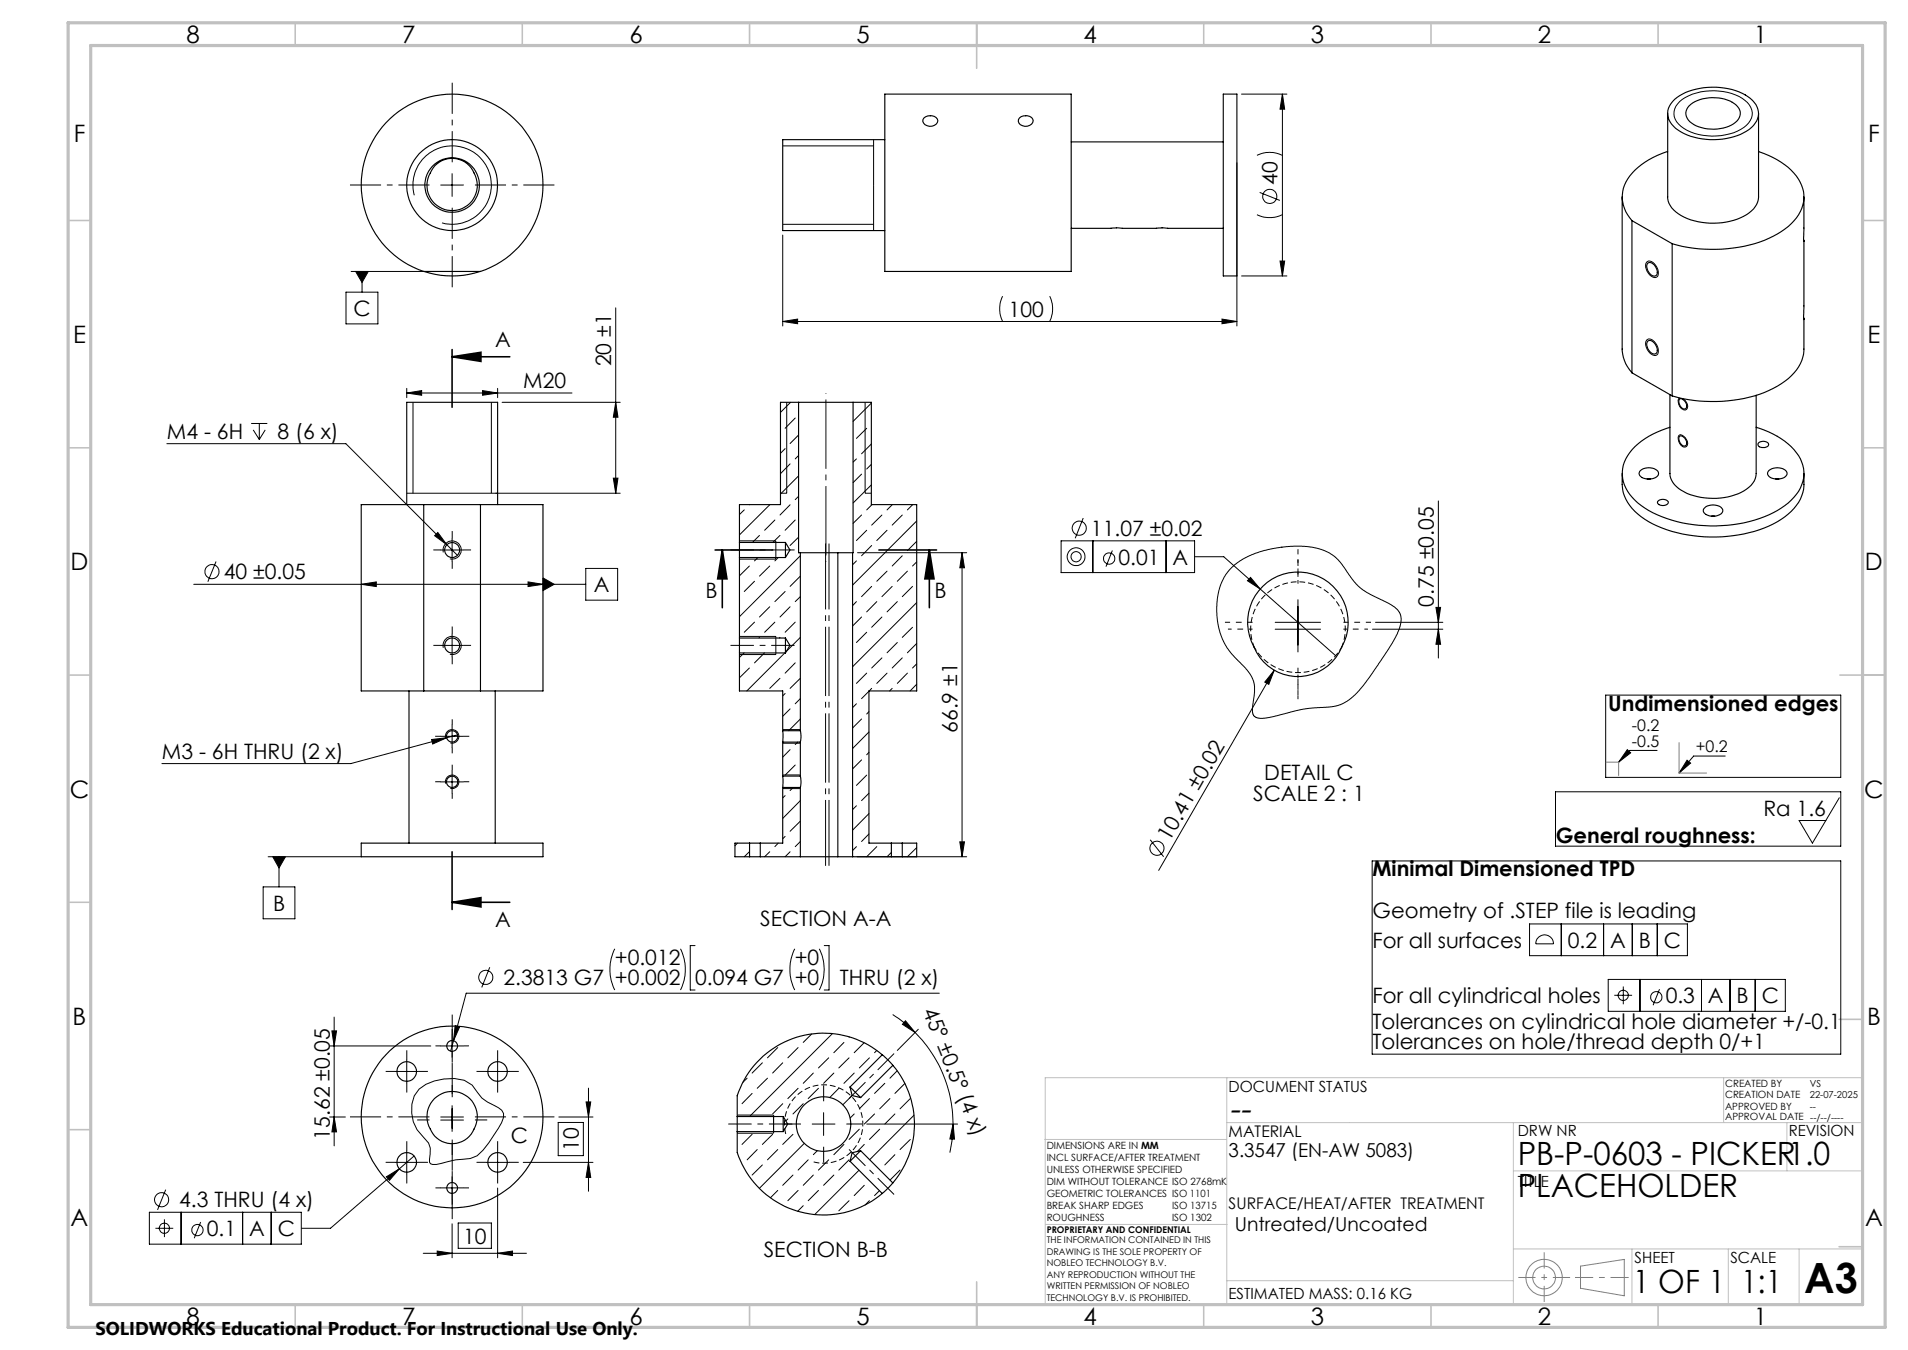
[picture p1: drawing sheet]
<svg xmlns="http://www.w3.org/2000/svg" width="420mm" height="297mm" viewBox="0 0 420 297" stroke-linecap="round" stroke-linejoin="round" font-family="sans-serif">
<g fill="none" stroke="#000" stroke-width=".22">
<path d="M99.5 38.2v5M172.3 32.1h20M192.3 30.7v20M272.3 35.8v35.9M273.3 20.7h10M276.7 34.2a6.2 6.2 0 0 1 5.6 0M282.3 20.7l.5 3.3h-1zM282.3 20.7v40M369.7 22.3a12.7 12.7 0 0 1 14.4-.2 3.4 3.4 0 0 1-.2 5.9 12.8 12.8 0 0 1-13.9-.2 3.4 3.4 0 0 1-.3-5.5zM77.3 59.7h16M78.3 59.7h2.8l-1.4 2.5zM79.7 59.7v4.6"/>
<path d="M91.2 43a8.6 8.6 0 0 1 7.5-10.9 8.6 8.6 0 0 1 9.4 9.3 8.6 8.6 0 0 1-10.8 7.6M97 40.7h5M172.3 51.7v20M172.3 49.4h20M276.7 47.2a6.5 6.5 0 0 0 5.6 0M277.3 42.3l4.4 1.8M281.8 57.4h1l-.5 3.3zM362.6 57.6a1.64 1.64 0 0 1 2.1 1.2l.3 .9a.95 .95 0 0 1-.2 1.2 .95 .95 0 0 1-1.3-.1 2.69 2.69 0 0 1-1.1-3zM76.2 64.3h7v7h-7zM135.5 67.7v40.8M172.3 70.7l3.3-.5v1zM172.3 70.7h100"/>
<path d="M220.7 65.2a6.4 6.4 0 0 0 0 5.5M231.1 65.2a6.4 6.4 0 0 1 0 5.5M269 70.2l3.3 .5-3.3 .5zM273.3 60.7h10M362.6 74.7a1.64 1.64 0 0 1 2.1 1.2l.3 .9a.95 .95 0 0 1-.2 1.3 .95 .95 0 0 1-1.3-.2 2.69 2.69 0 0 1-1.1-3zM36.7 97.6h39.4l24.6 24.6M55.3 93.2h3.5M55.7 94.6l1.4 2.1M57.1 93.2v3.5M58.4 94.6l-1.3 2.1M89.5 86.5l3.3-.6v1.1zM89.5 85.4v2.1"/>
<path d="M89.5 86.5h36.4M90.9 88.5v20M106.2 85.9l3.3 .6-3.3 .5zM108.2 88.5v20M109.5 85.4v2.1M110.5 88.5h26M135.5 88.5l.5 3.3h-1zM172.8 98.7l-1 1M173.2 88.5v20h-1.4M174 88.5l-2.2 2.2M175 92l-2.2 2.2M175.8 95.7l-1.9 1.9"/>
<path d="M190.4 88.5v20h1.4M190.8 94.2l-2.3 2.2M191.8 88.7l-4 4M191.8 97.7l-2.1 2.1M369.5 95.9l.2-.2a1.77 1.77 0 0 1 1.6 2.5 1.24 1.24 0 0 1-1.8-1.1l-.1-.9zM369.7 87.5a1.82 1.82 0 0 0 1.3 2.7 1.24 1.24 0 0 0-.1-2.1l-.5-.4M89.5 108.5h20M95.7 117.9l.7-.7 2 2.6zM99.5 118.5v5M109.1 108.5h27.4M135 105.2h1l-.5 3.3zM162.8 119h8v4h-8"/>
<path d="M163.8 112.2l-1 1M165 111v.1M167.2 117.8l-1.6 1.5M169.5 111l-6.7 6.7M170.6 114.4l-2.3 2.3M171.7 117.8l-1.6 1.5M173.9 111.1l-2.2 2.2M173.9 102.1l-2.1 2.1M175 114.4l-2.2 2.3M175.8 104.7l-4 4M175.8 109.2l-.8 .7M175.8 100.2l-.8 .8"/>
<path d="M175.8 118.2l-1.9 1.8M188.5 101l-.7 .7M189.7 104.3l-1.9 1.9M189.7 113.3l-1.9 1.8M190.8 116.7l-2.3 2.2M191.8 102.2l-1 1M191.8 106.7l-4 4M191.9 111l-1.1 1.2M194.1 113.3l-2.2 2.2M195.3 116.7l-2.3 2.2M196.4 111l-1.1 1.2M198.6 113.3l-2.2 2.2"/>
<path d="M200.9 111l-1.2 1.2M201.8 114.6l-14.1 14.1M201.8 119.1l-2.1 2M233.6 119h29.4v7h-29.4zM238.4 114l-1.7 4.4M240.6 119v7M256.7 119v7M316.6 110.2v34.6M42.7 128.5h86.2M47.6 123.5l-1.8 4.5M79.5 128.5l3.3-.5v1zM97 121h5"/>
<path d="M97.6 121.5a2 2 0 0 1 1.7-2.5 2 2 0 0 1 2.2 2.1 2 2 0 0 1-2.5 1.8M99.5 139.5v5M116.2 128l3.3 .5-3.3 .5zM119.5 127.1l2.5 1.4-2.5 1.4zM128.9 125.1h7.1v6.9h-7.1zM165 124.5l-2.2 2.2M166.1 136.9l-2.3 2.2M166.1 127.9l-2.3 2.2M166.8 122.7l-.7 .7M169.4 133.5l-2.2 2.2M169.4 124.5l-2.2 2.2M170.6 136.9l-2.3 2.2"/>
<path d="M171.3 122.7l-.7 .7M172.8 130.1l-2.2 2.3M173.9 133.5l-2.2 2.2M175 136.9l-2.2 2.2M176.2 122.3l-13.4 13.4M176.2 126.7l-2.3 2.3M176.2 131.3l-1.2 1.1M188.5 123.4l-.8 .8M188.5 132.4l-.8 .8M188.8 121.6h24M189.7 135.7l-2 2M190.8 139.1l-2.3 2.3"/>
<path d="M191.9 129l-2.2 2.3M191.9 120l-2.2 2.3M193 132.4l-2.2 2.2M194.1 135.7l-2.2 2.3M195.3 125.7l-2.3 2.2M196.4 129l-2.3 2.3M197.5 132.4l-2.2 2.2M198.6 122.3l-2.2 2.2M199.7 125.7l-2.2 2.2M200.9 129l-2.3 2.3M200.9 138l-2.3 2.2M201.8 132.6l-14.1 14.1"/>
<path d="M201.8 123.6l-.9 .9M211.8 121.6l.5 3.3h-1zM211.8 121.6v66.9M244.9 121.1l-1.4 3.6M263 122.5h6.4l24.6 21.7M271 125l1.9-1.6 2.1-1.1 2.2-.9 3-.7 2.9-.4 3.4-.1 2.5 .2 2.2 .6 1.5 .7 1.8 1.4 3.4 4.6 1.5 1.6 2.2 1.5 4.1 1.9 2 1.5 .5 .8 .2 1v.9l-.4 1.5-1.5 3.1-5.1 7.6-2.5 3.2-2.4 2-1.5 .7-1.4 .4-6.2 .5-8.1 2-1.3 .1-1.4-.1-.7-.5-.2-.7 .5-4.4v-1.4l-.5-1.7-1.5-2.1-2.4-2.5-1.7-2-1.1-2.1-.9-3.2-.3-3.8 .5-3.5 .4-1.4 .8-1.7zM275.3 127l2.1 2.6-2.8-1.8zM280.7 136.9h10M280.7 138.4h10M285.7 131.9v11.5M302.1 138.4h15.5M302.8 136.9h14.8"/>
<path d="M316.1 133.6h1l-.5 3.3zM316.6 138.4l.5 3.3h-1zM97 142h5M97.6 142.5a2 2 0 0 1 1.7-2.5 2 2 0 0 1 2.2 2.1 2 2 0 0 1-2.5 1.8M99.5 159.5v5M162.8 140h8v4h-8M163.8 143.6l-1 1M165 147l-2.2 2.1M167.2 140.2l-.1 .2M168.3 143.6l-2.2 2.2M171.7 149.2l-2.3 2.2M171.7 140.2l-.1 .2"/>
<path d="M172.8 143.6l-8.4 8.4M172.8 152.6l-.5 .5M173.9 156l-1.6 1.6M175 145.8l-2.2 2.3M176.2 140.2l-3.1 3.1M176.2 158.2l-2.6 2.6M176.2 149.2l-2.3 2.2M176.2 153.7l-1.2 1.1M188.5 154.8l-.8 .9M189.7 158.2l-2 2M190.8 148.1l-2.3 2.3M191.3 152.1l-1.6 1.6"/>
<path d="M191.3 156.6l-.5 .5M191.9 151.4l-.6 .6M194.1 144.7l-2.2 2.3M195.3 148.1l-2.3 2.3M196.4 151.4l-.6 .6M197.5 141.4l-2.2 2.2M198.6 144.7l-2.2 2.3M199.7 148.1l-2.2 2.3M201.8 150.5l-1.5 1.5M201.8 141.6l-2.1 2M201.8 146l-.9 1M280.5 147.5l-1.2 3.1-.9-.5z"/>
<path d="M280.5 147.5l-25.4 44M353.4 152.9h51.8v18.1h-51.8zM95 162.7l3.3-.4-3.1 1.4zM97 172h5M97 162h5M98.1 172.4a1.49 1.49 0 0 1 1.3-1.9 1.49 1.49 0 0 1 1.6 1.6 1.49 1.49 0 0 1-1.9 1.4M98.1 162.4a1.49 1.49 0 0 1 1.3-1.9 1.49 1.49 0 0 1 1.6 1.6 1.49 1.49 0 0 1-1.9 1.3M98.3 162.3l-21.1 5.7h-41.6M99.5 169.5v5M100.7 161.7l-2.4 .6M172.3 173.4l3.9 .1M172.3 163.4l3.9 .1"/>
<path d="M172.3 170.5h3.9M172.3 160.5h3.9M172.8 175l-.5 .5M173.9 164.9l-1.6 1.7M174.6 173.2l-.7 .7M175 168.3l-2.2 2.2M175.6 163.3l-.6 .5M176.2 176.1l-3.9 4M188.5 177.3l-.8 .8M189.7 167.2l-2 2M190.8 170.5l-2.3 2.3M191.3 161l-3.6 3.7"/>
<path d="M191.3 179l-3.6 3.6M191.3 165.5l-.5 .5M191.3 174.5l-1.6 1.6M342.4 174.2h62.8v12h-62.8zM358.2 164.9l.8 .7-2.7 2.1zM364.8 165.1h-6l-2.5 2.6M371.4 167.2l.7 .7-2.5 2.2zM379.8 166.3h-7l-3.2 3.8M404.9 175.5l-5.9 10-3-5h5.9M57.9 195.1h7v7h-7zM59 188.5h20.5M60 188.5h2.8l-1.4 2.5z"/>
<path d="M61.4 188.5v6.6M162.3 185.5l-.5 .6M165 187.4l-1.2 1.1M169.4 187.4l-1.1 1.1M171.3 185.5l-.7 .8M172.8 184l-.5 .5M173.9 187.4l-1.1 1.1M176.2 185.1l-1.2 1.2M176.2 180.7l-2.3 2.2M188.5 186.3l-.8 .8M188.7 188.5h24.1M191.3 183.5l-1.6 1.6"/>
<path d="M193 186.3l-2.2 2.2M196.2 187.5l-.9 1M201.8 186.5l-2.1 2M211.3 185.2h1l-.5 3.3zM253.2 184.7l3 3.8M302 189.4h103.2v42.5h-103.2zM107.8 212.8l-1.8 4.4M135.3 208.7a10.2 10.2 0 0 0 0 9.1M149.8 208.7a10.2 10.2 0 0 1 0 9.1M153 208h-1.1v9.8h1.1M174.9 208.7a10.2 10.2 0 0 0 0 9.1M180.3 208.7a9.9 9.9 0 0 1 0 9.1"/>
<path d="M181.4 208h1.1v9.8h-1.1M206.8 218.5h-104.2l-2.8 10.4M336.7 203.3h34.7v7h-34.7zM338.7 206.2a1.99 1.99 0 0 1 2.1-.3 1.99 1.99 0 0 1 1.2 1.7h-3.9a1.92 1.92 0 0 1 .6-1.4zM343.7 203.3v7M353 203.3v7M354 215.5h39v7h-39zM355.4 219h3.9M357.3 217v3.9M359.3 203.3v7M361 215.5v7M364.8 203.3v7"/>
<path d="M365.3 217.6l-1.4 3.6M374.5 215.5v7M380.8 215.5v7M386.4 215.5v7M72.6 230.1h22.2M73.1 226.8h1l-.5 3.3zM73.6 223.8v28.3M87 235.7h5M89.5 233.2v5M92.3 239.6a11.3 11.3 0 0 1 9.9-1.9l1.7 1 1.3 1.7a10 10 0 0 0 4.5 3.3l.8 .6 .3 .7v.8a23.7 23.7 0 0 1-5.8 8.5l-1.5 .6a25.9 25.9 0 0 0-7.4 1.3l-1.3-.2-.3-.3 .2-3.1-.4-1.1-1.2-1.5a7.9 7.9 0 0 1-1.9-8.9zM97 230.1h5M99.5 227.6v5"/>
<path d="M99.8 228.9l-.6 2.3M100.2 225.6l1 .3-1.4 3zM107 235.7h5M109.5 233.2v5M129.5 239.4v22.7M164.5 237.2l-1 .9M167.8 233.8l-2.2 2.3M168.9 237.2l-2.2 2.2M171.2 230.5l-2.3 2.2M172.3 233.8l-2.2 2.3M175.7 239.4l-2.3 2.3M175.7 230.5l-2.3 2.2"/>
<path d="M178.7 227.5l-1.9 1.8M179 236.1l-2.2 2.2M180.2 239.4l-2.3 2.3M182.4 232.7l-2.2 2.2M183.2 227.4l-18.2 18.2M183.6 236.1l-2.3 2.2M184.6 239.4l-2 2.1M185.8 229.3l-2.2 2.3M186.9 232.7l-2.3 2.2M187 228.1l-.1 .1M188 236.1l-2.2 2.2M190.2 229.4l-2.2 2.2"/>
<path d="M191.4 232.7l-2.2 2.2M193 231.1l-.5 .5M194.8 238.3l-2.3 2.3M196.5 223.2a28.5 28.5 0 0 1 4.9 4M197.5 235.6l-1.6 1.6M199.2 238.4l-2.2 2.2M199.3 224.6l2.1 2.6-2.8-1.8zM201.4 227.2a28.5 28.5 0 0 1 8.4 20.1M202.1 226.4l-4.6 4.7M72.6 245.7h3.4M73.6 245.7l.5 3.3h-1zM85.1 258.9l2.8-1.8-2.2 2.6z"/>
<path d="M87 255.7h5M87.9 257.1l-15.2 13.1h-6.3M89.5 253.2v5M91.2 254.3l-3.3 2.8M97 245.7h5M97 246.4h5M99.5 243.2v5.7M99.5 258.9v4.9M107 255.7h5M109.5 253.2v5M115.2 255.7h15.3M122.9 246.9h5.5v7.3h-5.5z"/>
<path d="M123 245.7h7.5M129 242.4h1l-.5 3.3zM129.5 255.7l.5 3.3h-1zM162.3 245.3h8M162.3 249.3h8M165.6 249.6l-2.3 2.2M165.6 240.6l-2.3 2.2M166.7 252.9l-2.2 2.3M167.8 256.3l-2.2 2.2M170.1 249.6l-2.3 2.2M171.2 252.9l-2.3 2.3M172.3 242.8l-2.2 2.3"/>
<path d="M173.4 246.2l-.4 .4M174.6 258.5l-2.3 2.3M174.6 249.6l-2.3 2.2M176.8 242.8l-2.2 2.3M177.1 251.5l-10 9.9M177.9 255.2l-2.2 2.2M178.8 247.3h5M179 258.5l-2.2 2.3M179.9 253.1l-.9 .9M181.3 244.8v5M182.4 255.2l-2.2 2.2M183.6 258.5l-2.3 2.3"/>
<path d="M185.8 251.8l-2.2 2.2M186.9 255.2l-2.3 2.2M187.6 241l-2.1 2.1M188 245.1l-.9 .9M189.1 257.5l-9.7 9.7M189.2 248.4l-2.3 2.3M190.3 251.8l-1.6 1.5M190.8 247.3h20M191.4 241.7l-2.2 2.2M192.5 245.1l-2.2 2.2M193.6 248.4l-2.2 2.3M195.9 241.7l-2.3 2.2"/>
<path d="M197 254l-2.2 2.3M197 245.1l-2.2 2.2M198.1 257.4l-2.2 2.2M200.4 250.7l-2.3 2.2M200.4 241.7l-2.3 2.2M201.2 245.4l-9.7 9.7M209.8 247.3l.3 3.3h-1zM209.8 247.3a27.9 27.9 0 0 1-.7 6.3M32.9 266.7h33.4v7h-33.4zM34.2 270.2h3.9M36.2 268.2v4M36.5 261.7l-1.8 4.5"/>
<path d="M39.9 266.7v7M44.2 268.8l-1.4 3.6M53.4 266.7v7M59.7 266.7v7M93.2 275.7h22.7M96.2 275.2l3.3 .5-3.3 .5zM97 261.3h5M99.5 269.2v7.5M100.9 269.1h7.3v5.5h-7.3zM109.5 275.7l3.3-.5v1zM109.5 261.4v15.3M171.2 261.9l-1.6 1.6"/>
<path d="M175.7 261.9l-2.3 2.3M176.8 265.3l-1.2 1.2M180.2 261.9l-2.3 2.3M186.9 264.2l-2.3 2.2M190.3 260.8l-2.3 2.2M191.4 264.2l-.9 .9M193.6 261.9l-1.1 1.1"/>
<circle cx="279.5" cy="43.2" r="1.55"/>
<circle cx="237.6" cy="116.2" r="1.55"/>
<circle cx="46.7" cy="125.8" r="1.55"/>
<circle cx="236.9" cy="122.5" r="1.96"/>
<circle cx="236.9" cy="122.5" r="1.13"/>
<circle cx="244.2" cy="122.9" r="1.24"/>
<circle cx="254.7" cy="186.6" r="1.56"/>
<circle cx="106.9" cy="215" r="1.56"/>
<circle cx="357.3" cy="219" r="1.13"/>
<circle cx="364.6" cy="219.4" r="1.24"/>
<circle cx="35.6" cy="263.9" r="1.55"/>
<circle cx="36.2" cy="270.2" r="1.13"/>
<circle cx="43.5" cy="270.6" r="1.24"/>
</g>
<g fill="none" stroke="#808080" stroke-width=".22">
<path d="M353.6 167.7h2.7v2.9M369.6 163.4v6.7h6.1M347.9 278.5l9.6-1.4v8l-9.6-1.7z"/>
<circle cx="339.9" cy="281" r="2.51"/>
<circle cx="339.9" cy="281.1" r="4"/>
</g>
<path d="M334.2 281h11.4" fill="none" stroke="#808080" stroke-width=".22" stroke-dasharray="15.2 1.3 1.3 1.3" stroke-dashoffset="11.4" stroke-linecap="butt"/>
<path d="M339.9 275.5v10.9" fill="none" stroke="#808080" stroke-width=".22" stroke-dasharray="15.2 1.3 1.3 1.3" stroke-dashoffset="11.7" stroke-linecap="butt"/>
<path d="M346.7 281h11.8" fill="none" stroke="#808080" stroke-width=".22" stroke-dasharray="15.2 1.3 1.3 1.3" stroke-dashoffset="11.2" stroke-linecap="butt"/>
<g fill="none" stroke="#c0c0c0" stroke-width=".22">
<path d="M270.1 237.1v49.9M379.4 237.1v9.9M410.1 237.1h-180v49.9M230 250.7h40M270.1 247h140M333.1 257.6h77M333.1 247v40M393.3 247v10.6M230.2 269.4h39.9M333.1 274.8h77M359.2 274.8v12.2M380.4 274.8v12.2"/>
<path d="M396 274.8v12.2M270.1 281.8h63"/>
</g>
<g fill="none" stroke="#c0c0c0" stroke-width=".35">
<path d="M65 5v5M115 5v5M165 5v5M215 5v10M265 5v5M315 5v5M365 5v5M15 48.5h5M410 48.5h5M15 98.5h5M410 98.5h5M15 148.5h5"/>
<path d="M405 148.5h10M15 198.5h5M404.8 224.3h5M15 248.5h5M404.8 274.3h5M65 287v5M115 287v5M165 287v5M215 282v10M265 287v5M315 287v5M365 287v5"/>
</g>
<path d="M15 5h400v287h-400zM20 10h390v277h-390z" fill="none" stroke="#c0c0c0" stroke-width=".7"/>
<g fill="#000">
<path d="M275.3 127l2.1 2.6-2.8-1.8zM280.5 147.5l-1.2 3.1-.9-.5z"/>
<path d="M282.3 20.7l.5 3.3h-1zM281.8 57.4h1l-.5 3.3z"/>
<path d="M78.3 59.7l1.4 2.5 1.4-2.5zM79.5 128.5l3.3-.5v1zM116.2 128l3.3 .5-3.3 .5zM95 162.7l.2 1 3.1-1.4zM96.4 117.2l-.7 .7 2.7 1.9zM89.5 86.5l3.3-.6v1.1zM106.2 85.9l3.3 .6-3.3 .5zM119.5 127.1v2.8l2.5-1.4zM60 188.5l1.4 2.5 1.4-2.5zM100.2 225.6l-.4 3.3 1.4-3zM85.1 258.9l.6 .8 2.2-2.6z"/>
<path d="M99.5 78.5l6.4-1v2zM99.5 198.5l6.4-1v2zM204.6 121l1 6.3h-2zM159 121l1 6.3h-2z"/>
<path d="M172.3 70.7l3.3-.5v1zM269 70.2l3.3 .5-3.3 .5z"/>
<path d="M135.5 88.5l.5 3.3h-1zM135 105.2h1l-.5 3.3zM211.8 121.6l.5 3.3h-1zM211.3 185.2h1l-.5 3.3zM73.1 226.8h1l-.5 3.3zM73.6 245.7l.5 3.3h-1z"/>
<path d="M316.1 133.6h1l-.5 3.3zM316.6 138.4l.5 3.3h-1z"/>
<path d="M371.4 167.2l.7 .7-2.5 2.2zM358.2 164.9l.8 .7-2.7 2.1z"/>
<path d="M129.5 255.7l.5 3.3h-1zM129 242.4h1l-.5 3.3z"/>
<path d="M209.8 247.3l.3 3.3h-1zM199.3 224.6l2.1 2.6-2.8-1.8z"/>
<path d="M109.5 275.7l3.3-.5v1zM96.2 275.2l3.3 .5-3.3 .5z"/>
</g>
<g fill="none" stroke="#000" stroke-width=".25">
<path d="M95.7 36.4a5.4 5.4 0 0 1 9.1 2.9 5.6 5.6 0 0 1-6.3 6.9 5.6 5.6 0 0 1-3.5-8.7zM194.8 20.7h41v39h-41zM194.8 30.7h-22.5v20h22.5M203.4 26a1.9 1.9 0 0 1 3 .6 1.76 1.76 0 0 1-1.6 1.2 1.76 1.76 0 0 1-1.7-1.1zM224.4 26a2.07 2.07 0 0 1 2.9 .2 1.37 1.37 0 0 1-1.7 1.6 1.34 1.34 0 0 1-1.4-1.5zM235.8 31.2h33.5M269.3 20.7h3v40h-3zM367.1 24.9v18.4a5.3 5.3 0 0 0 3.6 4.5 15.3 15.3 0 0 0 14.4-1 4.4 4.4 0 0 0 2-3.5v-18.4M367.1 33.3a15.9 15.9 0 0 0-9.2 6.8 7.4 7.4 0 0 0 1.3 8.4M368.6 21.9a14.5 14.5 0 0 1 11.8-2.4 8.7 8.7 0 0 1 6.4 4.1 4 4 0 0 1-1.7 4.9 15 15 0 0 1-16.2-.2 3.9 3.9 0 0 1-.3-6.4zM371.8 23.3a8.6 8.6 0 0 1 10.4-.2 2.43 2.43 0 0 1-.6 4.2 9 9 0 0 1-9.6-.5 2.32 2.32 0 0 1-.2-3.5zM387.1 33.3a15.9 15.9 0 0 1 9.2 6.8 7.3 7.3 0 0 1-2 9.1 23.1 23.1 0 0 1-14 5.5 31.7 31.7 0 0 1-12.2-1.1"/>
<path d="M93.3 59.7a20 20 0 0 1-10-30.8 20 20 0 0 1 32.4 0 20 20 0 0 1-9.9 30.8M93.3 59.7a20.2 20.2 0 0 0 12.5 0M93.3 59.7h12.5M235.8 50.2h33.5M357.1 43.3v33.5a8.2 8.2 0 0 0 2.1 5.2M359.2 48.5v33.5M359.2 48.5l8.9 5.1M362.7 57.9a1.4 1.4 0 0 1 1.9 1 1.05 1.05 0 0 1-.4 1.8 2.08 2.08 0 0 1-1.5-2.8zM368.1 53.6v33.5M397.1 52.8v17.5M397.1 43.3v9.8M362.7 75a1.4 1.4 0 0 1 1.9 1.1 1.05 1.05 0 0 1-.4 1.8 2.06 2.06 0 0 1-1.5-2.9z"/>
<path d="M397.1 70v6.8a9.3 9.3 0 0 1-5 7.6 29.5 29.5 0 0 1-19.3 3.7l-2.4-.4-2.3-.6M175.8 88.5h12M175.8 88.5h-4v22.5h-9v8.3M175.8 88.5v33.1h.4M187.8 88.5h4v22.5h10v41h-10.5v33.5h4.9M187.8 88.5l-.1 33.1M359.2 82l8.9 5.1M367.6 86.9v17.3a4.8 4.8 0 0 0 3.1 4 14.4 14.4 0 0 0 13.8-.6 4.1 4.1 0 0 0 2.1-3.4v-17.2M367.6 94a15.9 15.9 0 0 0-9.7 6.9 7.5 7.5 0 0 0 2 9.1 24.2 24.2 0 0 0 15.3 5.6 28 28 0 0 0 17.7-4.4 8.8 8.8 0 0 0 4.2-7.4 10.4 10.4 0 0 0-5.9-7.8l-1.8-1-2.8-1M369.8 95.9a1.5 1.5 0 0 1 1.4 2.1 1.01 1.01 0 0 1-1.5-.9 .92 .92 0 0 1 .1-1.2zM369.8 87.7a1.54 1.54 0 0 1 1.4 2.1 1.01 1.01 0 0 1-1.5-.9 .95 .95 0 0 1 .1-1.2zM387.1 97.4a1.46 1.46 0 0 1 2.2 .4 1.38 1.38 0 0 1-2.3 0z"/>
<path d="M89.5 111v-22.5h20v22.5M93.3 111h-13.8v41h13.8M93.3 111v41M93.3 111h12.5M105.8 111h13.7v41h-13.7M105.8 111v41M162.8 119.3v3.4M162.8 119.3h10.1M172.9 119.3v3.4M172.9 119.3l1 1.7-1 1.7M357.1 104.2v2.4a9.6 9.6 0 0 0 5 7.7 30.8 30.8 0 0 0 21.8 3.2 19.3 19.3 0 0 0 11.5-6.3 7.9 7.9 0 0 0 1.7-4.6v-2.4M361 103.7a2.79 2.79 0 0 1 4.1 .2 1.46 1.46 0 0 1-1.7 1.5 2.17 2.17 0 0 1-2.6-1.2z"/>
<path d="M362.6 105.4h.7M365 110.2a1.49 1.49 0 0 1 2.2 .3 1.37 1.37 0 0 1-2.4 0zM375.3 111.7a2.86 2.86 0 0 1 3.9 .4v.2a2.06 2.06 0 0 1-2.5 1.3 1.51 1.51 0 0 1-1.7-1.5zM376.7 113.6h.7M389.4 103.5a2.86 2.86 0 0 1 3.9 .4 1.46 1.46 0 0 1-1.6 1.5 2.17 2.17 0 0 1-2.6-1.2zM390.9 105.4h.7M162.8 122.7v17.7M162.8 122.7h10.1M176.2 121.6h8.2M176.2 121.6v39.2M184.4 121.6h3.3M184.4 121.6v66.9"/>
<path d="M187.7 121.6v66.9M278 129a11.1 11.1 0 0 1 14.5-.9 11.1 11.1 0 0 1 2.8 14.3 10.4 10.4 0 0 1-9.6 6.5 10.4 10.4 0 0 1-9.7-6.5 11.1 11.1 0 0 1 2-13.4zM90 152v33.5M93.3 152h12.5M109 152v33.5M162.8 140.4v3.2M162.8 143.6v8.4h9.5v8.8M162.8 143.6h10.1M162.8 140.4h10.1M172.9 140.4v3.2M172.9 140.4l1 1.6-1 1.6M172.3 160.8v2.5"/>
<path d="M172.3 170.7v2.5M172.3 163.3h3.9M172.3 160.8h3.9M172.3 173.2h3.9M172.3 170.7h3.9M172.3 163.3v7.4M172.3 173.2v12.3h-4.9M176.2 170.7l.1 1.1-.1 1.4M176.2 160.8l.1 1.1-.1 1.4M176.2 163.3v7.4M176.2 173.2v15.3M79.5 185.5h40v3h-40z"/>
<path d="M165 188.5h2.4M165 185.5h2.4M165 185.5h-3.2v3h3.2M165 185.5v3M167.4 188.5h8.8M167.4 185.5v3M176.2 188.5h8.2M184.4 188.5h3.3M187.7 188.5h8.5M196.2 188.5h2.4M196.2 185.5h2.4M196.2 185.5v3"/>
<path d="M198.6 185.5h3.2v3h-3.2M198.6 185.5v3M187.1 239.1l2.3 2.4M187.1 239.1l.5 1.9 1.8 .5M194.2 232.1l2.3 2.3M194.2 232.1a20 20 0 0 0-31.9 8.9v4.6M194.2 232.1l-7.1 7M196.5 234.4a19.9 19.9 0 0 1 0 25.8M196.5 234.4l-7.1 7.1M95.6 241.7a5.6 5.6 0 0 1 7.6-.2 5.6 5.6 0 0 1 .9 7.5 5.3 5.3 0 0 1-5.2 2.6 5.3 5.3 0 0 1-4.5-3.8 5.6 5.6 0 0 1 1.2-6.1zM162.3 249v4.5a20 20 0 0 0 31.9 9.1M162.3 245.6v3.4"/>
<path d="M162.3 245.6h10.1M162.3 249h10.1M170.3 245.3v4M172.4 245.6v3.4M172.4 245.6l1 1.7-1 1.7M187.1 255.5l7.1 7.1M189.4 253.1l-2.3 2.4M189.4 253.1l7.1 7.1M189.4 253.1l-1.8 .5-.5 1.9M196.5 260.2l-2.3 2.4"/>
<circle cx="99.5" cy="40.7" r="6"/>
<circle cx="99.5" cy="40.7" r="10"/>
<circle cx="99.5" cy="121" r="1.65"/>
<circle cx="99.5" cy="142" r="1.65"/>
<circle cx="99.5" cy="162" r="1.26"/>
<circle cx="99.5" cy="172" r="1.25"/>
<circle cx="89.5" cy="235.7" r="2.15"/>
<circle cx="99.5" cy="230.1" r="1.19"/>
<circle cx="109.5" cy="235.7" r="2.15"/>
<circle cx="89.5" cy="255.7" r="2.15"/>
<circle cx="99.5" cy="245.7" r="20"/>
<circle cx="109.5" cy="255.7" r="2.15"/>
<circle cx="181.3" cy="247.3" r="6"/>
<circle cx="99.5" cy="261.4" r="1.18"/>
</g>
<path d="M99.5 78.5l6.4-1v2zM99.5 78.5h12.7M99.5 76.9v12.7M157.4 121h12.7M159 121l1 6.3h-2zM159 121v12.7M193.5 121h12.7M204.6 121l1 6.3h-2zM204.6 121v12.7M99.5 198.5l6.4-1v2zM99.5 187.4v12.7M99.5 198.5h12.7" fill="none" stroke="#000" stroke-width=".35"/>
<path d="M276.1 142.4a10.4 10.4 0 0 1 9.6-14.4 10.4 10.4 0 0 1 9.7 14.4" fill="none" stroke="#000" stroke-width=".22" stroke-dasharray="1.3 .6" stroke-dashoffset=".2" stroke-linecap="butt"/>
<path d="M276.1 142.4a11.1 11.1 0 0 0 19.3 0" fill="none" stroke="#000" stroke-width=".22" stroke-dasharray="1.3 .6" stroke-dashoffset=".4" stroke-linecap="butt"/>
<path d="M179.1 255.6a8.6 8.6 0 0 0 10.8-7.6 8.6 8.6 0 0 0-9.3-9.3 8.6 8.6 0 0 0-7.6 10.8" fill="none" stroke="#000" stroke-width=".22" stroke-dasharray="1.3 .6" stroke-linecap="butt"/>
<path d="M99.5 35.7v-17.5M94.5 40.7h-17.5M99.5 45.7v17.5M104.5 40.7h17.5M94.5 245.7h-17.5M99.5 240.7v-17.5M99.5 250.7v17.5M104.5 245.7h17.5" fill="none" stroke="#000" stroke-width=".22" stroke-dasharray="15.2 1.3 1.3 1.3" stroke-dashoffset="8.4" stroke-linecap="butt"/>
<g fill="none" stroke="#000" stroke-width=".22" stroke-dasharray="15.2 1.3 1.3 1.3" stroke-linecap="butt">
<path d="M99.5 118.5v-1.7M97 121h-1.6M99.5 139.5v-1.7M99.5 123.5v1.6M102 121h1.7M97 142h-1.6M99.5 144.5v1.6M99.5 159.5v-1.3M102 142h1.7M97 172h-1.2M97 162h-1.2M99.5 169.5v-1.3"/>
<path d="M99.5 174.5v1.2M99.5 164.5v1.2M102 172h1.3M102 162h1.3M87 235.7h-2.1M89.5 233.2v-2.1M89.5 238.2v2.2M92 235.7h2.2M97 230.1h-1.1M99.5 227.6v-1.2M99.5 232.6v1.2M102 230.1h1.2"/>
<path d="M107 235.7h-2.1M109.5 233.2v-2.1M109.5 238.2v2.2M112 235.7h2.2M87 255.7h-2.1M89.5 253.2v-2.1M89.5 258.2v2.2M92 255.7h2.2M94.5 246.4h-2.7M99.5 258.8v-1.2M99.5 241.4v-2.7M99.5 251.4v2.7"/>
<path d="M104.5 246.4h2.8M107 255.7h-2.1M109.5 253.2v-2.1M109.5 258.2v2.2M112 255.7h2.2M176.3 247.3h-3.5M181.3 242.3v-3.5M181.3 252.3v3.5M186.3 247.3h3.5M97 261.3h-1.1M99.5 263.8v1.2M102 261.3h1.2"/>
</g>
<path d="M160.8 121h14.1M174.9 142h-14.1M174.4 247.3h-14.1M186.9 241.7l9.9-9.9M196.8 262.8l-9.9-9.9" fill="none" stroke="#000" stroke-width=".22" stroke-dasharray="15.2 1.3 1.3 1.3" stroke-dashoffset="10.1" stroke-linecap="butt"/>
<path d="M181.8 123.6v-37.1" fill="none" stroke="#000" stroke-width=".22" stroke-dasharray="15.2 1.3 1.3 1.3" stroke-dashoffset="-1.4" stroke-linecap="butt"/>
<path d="M181.7 119.6v70.9M182.5 119.6v70.9" fill="none" stroke="#000" stroke-width=".22" stroke-dasharray="15.2 1.3 1.3 1.3" stroke-dashoffset=".7" stroke-linecap="butt"/>
<path d="M275.7 136.9h-6.1M285.7 126.9v-6.1M295.7 136.9h6.1M285.7 146.9v6.1" fill="none" stroke="#000" stroke-width=".22" stroke-dasharray="15.2 1.3 1.3 1.3" stroke-dashoffset="14.1" stroke-linecap="butt"/>
<path d="M275.7 138.4h-5.4M285.7 128.4v-5.4M295.7 138.4h5.4M285.7 148.4v5.4" fill="none" stroke="#000" stroke-width=".22" stroke-dasharray="15.2 1.3 1.3 1.3" stroke-dashoffset="14.4" stroke-linecap="butt"/>
<text font-size="9.2" x="397.2" y="284.5">A3</text>
<text font-size="7.3" x="270.4" y="246.3">--</text>
<g font-size="7.1">
<text x="334.1" y="256.2">PB-P-0603 - PICKER</text>
<text x="393.6" y="256.2">1.0</text>
<text x="334.1" y="263.3">PLACEHOLDER</text>
<text x="359.4" y="284.5">1 OF 1</text>
<text x="383.3" y="284.5">1:1</text>
</g>
<g font-size="5.3">
<text x="41" y="9.5">8</text>
<text x="88.5" y="9.5">7</text>
<text x="138.5" y="9.5">6</text>
<text x="188.5" y="9.5">5</text>
<text x="238.5" y="9.5">4</text>
<text x="288.5" y="9.5">3</text>
<text x="338.5" y="9.5">2</text>
<text x="386" y="9.5">1</text>
<text x="16.2" y="31.3">F</text>
<text x="411.2" y="31.3">F</text>
<text x="16.1" y="75.5">E</text>
<text x="411.1" y="75.5">E</text>
<text x="15.5" y="125.5">D</text>
<text x="410.5" y="125.5">D</text>
<text x="15.4" y="175.5">C</text>
<text x="410.4" y="175.5">C</text>
<text x="16" y="225.5">B</text>
<text x="411" y="225.5">B</text>
<text x="15.5" y="269.8">A</text>
<text x="410.5" y="269.8">A</text>
<text x="41" y="291.5">8</text>
<text x="88.5" y="291.5">7</text>
<text x="138.5" y="291.5">6</text>
<text x="188.5" y="291.5">5</text>
<text x="238.5" y="291.5">4</text>
<text x="288.5" y="291.5">3</text>
<text x="338.5" y="291.5">2</text>
<text x="386" y="291.5">1</text>
</g>
<g font-size="4.7">
<text x="281.2" y="40.6" transform="rotate(-90 281.2 40.6)">40</text>
<text x="77.8" y="69.5">C</text>
<text x="222" y="69.7">100</text>
<text x="109" y="76.3">A</text>
<text x="134.5" y="80.6" transform="rotate(-90 134.5 80.6)">20 ±1</text>
<text x="115.2" y="85.4">M20</text>
<text x="36.7" y="96.5">M4 - 6H</text>
<text x="61.1" y="96.5">8 (6 x)</text>
<text x="240.2" y="117.9">11.07 ±0.02</text>
<text x="246.2" y="124.2">0.01</text>
<text x="258.1" y="124.2">A</text>
<text x="49.2" y="127.5">40 ±0.05</text>
<text x="130.7" y="130.3">A</text>
<text x="155.3" y="131.5">B</text>
<text x="205.7" y="131.5">B</text>
<text x="315.6" y="133.4" transform="rotate(-90 315.6 133.4)">0.75 ±0.05</text>
<text x="210.8" y="161.3" transform="rotate(-90 210.8 161.3)">66.9 ±1</text>
<text x="354" y="156.4">Undimensioned edges</text>
<text x="35.6" y="166.9">M3 - 6H THRU (2 x)</text>
<text x="278.3" y="171.6">DETAIL C</text>
<text x="275.9" y="176.1">SCALE 2 : 1</text>
<text x="388.2" y="179.5">Ra 1.6</text>
<text x="257.5" y="185.2" transform="rotate(-60 257.5 185.2)">10.41 ±0.02</text>
<text x="342.5" y="185.5">General roughness:</text>
<text x="302.1" y="192.8">Minimal Dimensioned TPD</text>
<text x="60.1" y="200.4">B</text>
<text x="109" y="203.8">A</text>
<text x="167.3" y="203.7">SECTION A-A</text>
<text x="302.1" y="201.9">Geometry of .STEP file is leading</text>
<text x="302.1" y="208.5">For all surfaces</text>
<text x="345.1" y="208.5">0.2</text>
<text x="354.4" y="208.5">A</text>
<text x="360.7" y="208.5">B</text>
<text x="366.3" y="208.5">C</text>
<text x="135.3" y="212.2">+0.012</text>
<text x="175" y="212.2">+0</text>
<text x="110.8" y="216.7">2.3813 G7 +0.002</text>
<text x="153" y="216.7">0.094 G7 +0</text>
<text x="184.9" y="216.7">THRU (2 x)</text>
<text x="302.1" y="220.7">For all cylindrical holes</text>
<text x="366.7" y="220.7">0.3</text>
<text x="376" y="220.7">A</text>
<text x="382.3" y="220.7">B</text>
<text x="387.8" y="220.7">C</text>
<text x="203.1" y="222.3" transform="rotate(68 203.1 222.3)">45° ±0.5° (4 x)</text>
<text x="302.1" y="226.3">Tolerances on cylindrical hole diameter +/-0.1</text>
<text x="302.1" y="230.9">Tolerances on hole/thread depth 0/+1</text>
<text x="72.6" y="250.7" transform="rotate(-90 72.6 250.7)">15.62 ±0.05</text>
<text x="112.5" y="251.5">C</text>
<text x="127.4" y="253.1" transform="rotate(-90 127.4 253.1)">10</text>
<text x="39.5" y="265.6">4.3 THRU (4 x)</text>
<text x="45.5" y="272">0.1</text>
<text x="54.8" y="272">A</text>
<text x="61.1" y="272">C</text>
<text x="101.9" y="273.6">10</text>
<text x="168.1" y="276.5">SECTION B-B</text>
</g>
<g font-size="4.2">
<text x="270.4" y="254.6">3.3547 (EN-AW 5083)</text>
<text x="271.8" y="270.8">Untreated/Uncoated</text>
</g>
<text font-size="4.1" x="21" y="293.7">SOLIDWORKS Educational Product. For Instructional Use Only.</text>
<g font-size="3.5">
<text x="359.2" y="160.9">-0.2</text>
<text x="359.2" y="164.3">-0.5</text>
<text x="373.3" y="165.5">+0.2</text>
<text x="270.4" y="250.1">MATERIAL</text>
<text x="270.4" y="266">SURFACE/HEAT/AFTER TREATMENT</text>
</g>
<g font-size="3.4">
<text x="270.4" y="240.2">DOCUMENT STATUS</text>
<text x="334.1" y="250">DRW NR</text>
<text x="393.7" y="250">REVISION</text>
<text x="334.1" y="261.1">TITLE</text>
<text x="359.8" y="277.9">SHEET</text>
<text x="380.9" y="277.9">SCALE</text>
<text x="270.4" y="285.7">ESTIMATED MASS: 0.16 KG</text>
</g>
<g font-size="2.2">
<text x="379.7" y="239.1">CREATED BY</text>
<text x="379.7" y="244.2">APPROVED BY</text>
<text x="379.7" y="241.6">CREATION DATE</text>
<text x="379.7" y="246.5">APPROVAL DATE --/--/----</text>
<text x="230.4" y="252.7">DIMENSIONS ARE IN MM</text>
<text x="230.4" y="255.4">INCL SURFACE/AFTER TREATMENT</text>
<text x="230.4" y="258">UNLESS OTHERWISE SPECIFIED</text>
<text x="230.4" y="260.7">DIM WITHOUT TOLERANCE ISO 2768mK</text>
<text x="230.4" y="263.3">GEOMETRIC TOLERANCES ISO 1101</text>
<text x="230.4" y="266">BREAK SHARP EDGES</text>
<text x="230.4" y="268.6">ROUGHNESS</text>
<text x="258" y="266">ISO 13715</text>
<text x="258" y="268.7">ISO 1302</text>
</g>
<g font-size="2.1">
<text x="398.4" y="239.1">VS</text>
<text x="398.4" y="244.2">--</text>
<text x="398.4" y="241.7">22-07-2025</text>
</g>
<g font-size="2">
<text x="230.4" y="271.3">PROPRIETARY AND CONFIDENTIAL</text>
<text x="230.4" y="273.5">THE INFORMATION CONTAINED IN THIS</text>
<text x="230.4" y="276.1">DRAWING IS THE SOLE PROPERTY OF</text>
<text x="230.4" y="278.6">NOBLEO TECHNOLOGY B.V.</text>
<text x="230.4" y="281.1">ANY REPRODUCTION WITHOUT THE</text>
<text x="230.4" y="283.6">WRITTEN PERMISSION OF NOBLEO</text>
<text x="230.4" y="286.2">TECHNOLOGY B.V. IS PROHIBITED.</text>
</g>
</svg>
